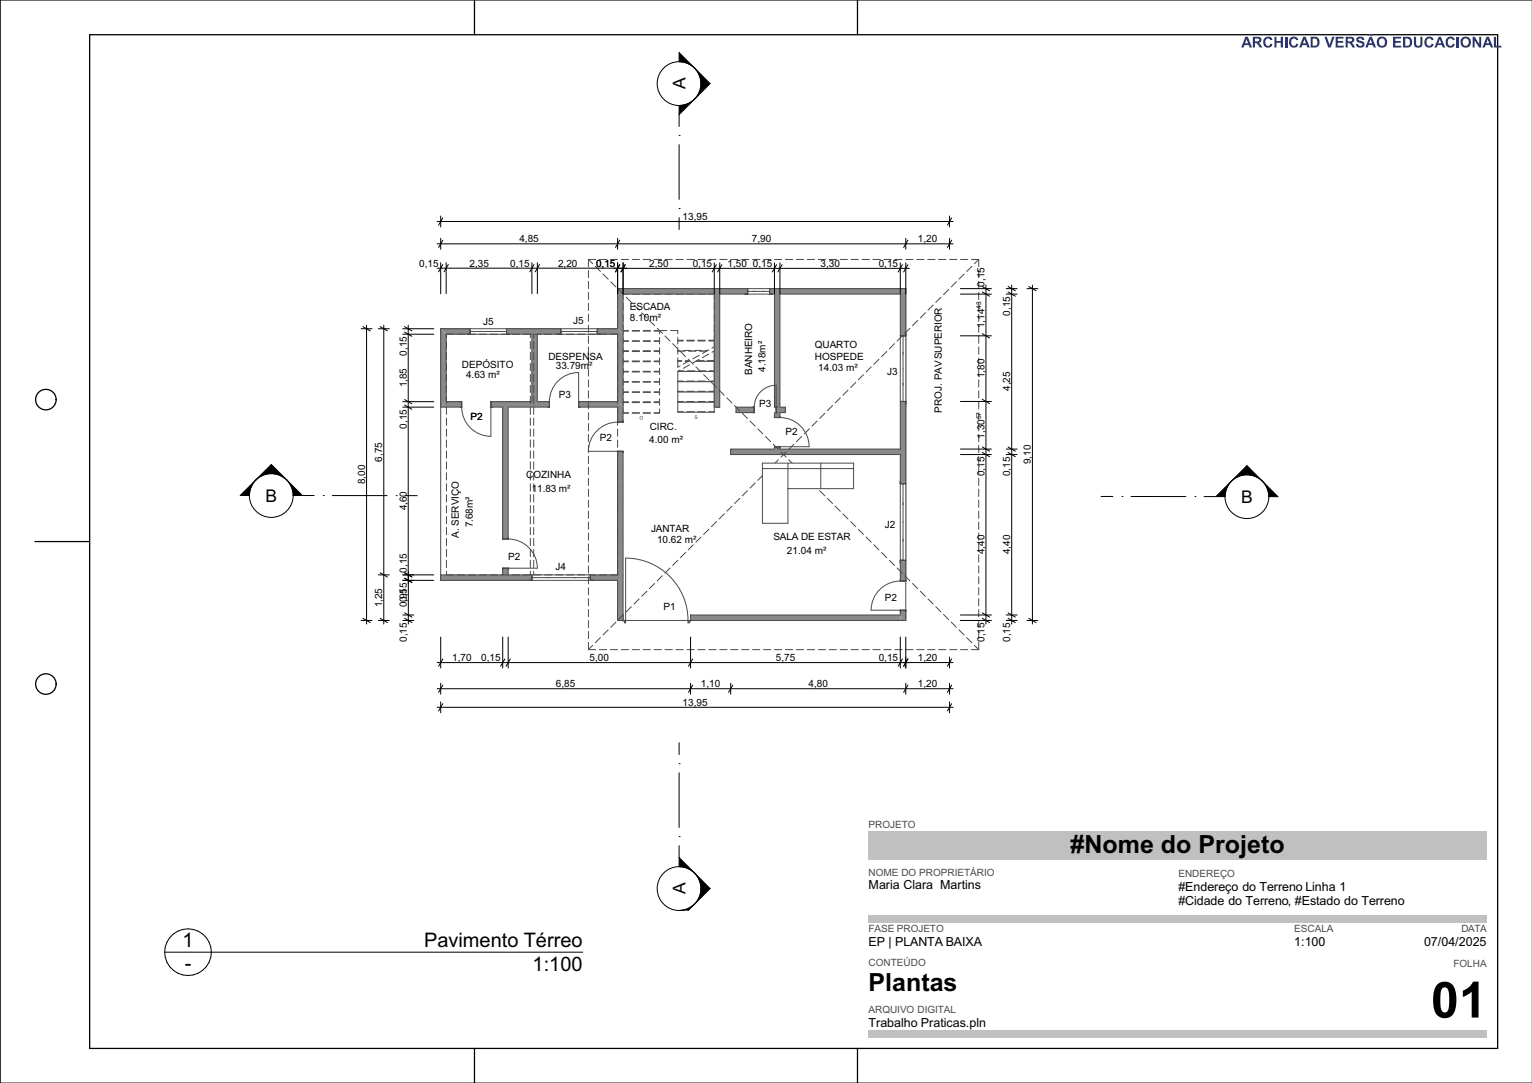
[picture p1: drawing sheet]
<svg xmlns="http://www.w3.org/2000/svg" width="420mm" height="297mm" viewBox="0 0 420 297" stroke-linecap="round" stroke-linejoin="round" font-family="sans-serif">
<g fill="#c0c0c0">
<path d="M238.1 251.1h169.5v2.1h-169.5z" fill-rule="evenodd"/>
<path d="M238.1 282.5h169.5v2h-169.5z" fill-rule="evenodd"/>
</g>
<g fill="none" stroke="#000" stroke-width=".35">
<path d="M24.6 9.5h386v278h-386zM130.1 0v9.5M235.1 0v9.5M9.6 148.5h15M130.1 287.5v9.5M235.1 287.5v9.5"/>
<circle cx="12.6" cy="109.6" r="2.81"/>
<circle cx="12.6" cy="187.6" r="2.81"/>
</g>
<path d="M420 0h-419.9v297h419.9" fill="none" stroke="#000" stroke-width=".27"/>
<path d="M238.1 227.8h169.5v7.9h-169.5z" fill-rule="evenodd" fill="#c0c0c0"/>
<!-- layer: EST - Laje -->
<path d="M120.8 90.2h48.5v-11h79v91h-79v-11h-48.5z" fill-rule="evenodd" fill="#fff"/>
<path d="M120.8 90.2h48.5v-11h79v91h-79v-11h-48.5z" fill="none" stroke="#4a4a4a" stroke-width=".27"/>
<!-- layer: ARQ - Parede-Cortina -->
<path d="M171.5 170.2v-17.1a17.1 17.1 0 0 1 17.1 17.1" fill="none" stroke="#4a4a4a" stroke-width=".27"/>
<path d="M171.2 170.2h.3v.6h-.3z" fill-rule="evenodd" fill="#8a8a8a"/>
<path d="M171.2 170.2h.3v.6h-.3z" fill="none" stroke="#4a4a4a" stroke-width=".27"/>
<path d="M188.6 170.2h.3v.6h-.3z" fill-rule="evenodd" fill="#8a8a8a"/>
<path d="M170.8 168.7v1.8M188.6 170.2h.3v.6h-.3zM189.3 168.7v1.8" fill="none" stroke="#4a4a4a" stroke-width=".27"/>
<path d="M185.8 110.3h10v2.8h-10z" fill-rule="evenodd" fill="#fff"/>
<path d="M185.8 110.3h10v2.8h-10z" fill="none" stroke="#4a4a4a" stroke-width=".27"/>
<path d="M185.8 107.5h10v2.8h-10z" fill-rule="evenodd" fill="#fff"/>
<path d="M185.8 107.5h10v2.8h-10z" fill="none" stroke="#4a4a4a" stroke-width=".27"/>
<path d="M185.8 104.7h10v2.8h-10z" fill-rule="evenodd" fill="#fff"/>
<path d="M185.8 104.7h10v2.8h-10z" fill="none" stroke="#4a4a4a" stroke-width=".27"/>
<path d="M185.8 101.9h10v2.8h-10z" fill-rule="evenodd" fill="#fff"/>
<path d="M185.8 101.9h10v2.8h-10z" fill="none" stroke="#4a4a4a" stroke-width=".27"/>
<path d="M185.8 101.9l5-2.8h5v2.8z" fill-rule="evenodd" fill="#fff"/>
<path d="M190.8 99.1h5v2.8h-10" fill="none" stroke="#4a4a4a" stroke-width=".27"/>
<path d="M190.8 99.1l5-2.8v2.8z" fill="#fff"/>
<g fill="none" stroke="#4a4a4a" stroke-width=".27">
<path d="M191.1 98.9h1.9M194 98.9h1.8M195.8 96.3v2.8h-5M185.8 112.9h1.5M185.8 110.1h1.5M185.8 107.3h1.5M185.8 104.5h1.5M186.1 101.7h1.4M188.3 112.9h2M188.3 110.1h2M188.3 107.3h2M188.3 104.5h2"/>
<path d="M188.5 101.7h2M191.3 112.9h2M191.3 110.1h2M191.3 107.3h2M191.3 104.5h2M191.5 101.7h2M194.3 112.9h1.5M194.3 110.1h1.5M194.3 107.3h1.5M194.3 104.5h1.5M194.5 101.7h1.3"/>
</g>
<path d="M185.8 99.1h3l-3 1.6z" fill="#fff"/>
<path d="M186.8 99.1h-1v1.6M187.8 99.1h1" fill="none" stroke="#4a4a4a" stroke-width=".27"/>
<path d="M185.8 96.3h8l-5 2.8h-3z" fill-rule="evenodd" fill="#fff"/>
<path d="M185.8 98.2v.9h1M187.8 99.1h1M187.8 96.3h-2v.9M188.8 96.3h2M191.8 96.3h2" fill="none" stroke="#4a4a4a" stroke-width=".27"/>
<path d="M185.8 93.5h10v1.6l-2 1.2h-8z" fill-rule="evenodd" fill="#fff"/>
<path d="M185.8 95.4v.9h2M187.3 93.5h-1.5v.9M188.3 93.5h2M188.8 96.3h2M191.3 93.5h2M191.8 96.3h2M194.3 93.5h1.5v1.6" fill="none" stroke="#4a4a4a" stroke-width=".27"/>
<path d="M170.8 80.7h25v12.8h-10v-2.8h-15z" fill-rule="evenodd" fill="#fff"/>
<g fill="none" stroke="#4a4a4a" stroke-width=".27">
<path d="M170.8 89.2v1.5h1.5M170.8 83.2v2M170.8 86.2v2M172.3 80.7h-1.5v1.5M173.3 90.7h2M173.3 80.7h2M176.3 90.7h2M176.3 80.7h2M179.3 90.7h3.5M179.3 80.7h2M182.3 80.7h2M183.8 90.7h2v.9"/>
<path d="M185.3 80.7h2M185.8 92.6v.9h1.5M188.3 93.5h2M188.3 80.7h2M191.3 93.5h2M191.3 80.7h2M194.3 80.7h1.5v1.4M195.8 92.1v1.4h-1.5M195.8 83.1v2M195.8 86.1v2M195.8 89.1v2"/>
</g>
<path d="M170.8 90.7h10v2.8h-10z" fill-rule="evenodd" fill="#fff"/>
<path d="M170.8 92.6v.9h1.5M172.3 90.7h-1.5v.9M173.3 93.5h2M173.3 90.7h2M176.3 93.5h2M176.3 90.7h2M179.3 90.7h1.5v.9M180.8 92.6v.9h-1.5" fill="none" stroke="#4a4a4a" stroke-width=".27"/>
<path d="M170.8 93.5h10v2.8h-10z" fill-rule="evenodd" fill="#fff"/>
<path d="M170.8 95.4v.9h1.5M172.3 93.5h-1.5v.9M173.3 93.5h2M173.3 96.3h2M176.3 93.5h2M176.3 96.3h2M179.3 93.5h1.5v.9M180.8 95.4v.9h-1.5" fill="none" stroke="#4a4a4a" stroke-width=".27"/>
<path d="M170.8 96.3h10v2.8h-10z" fill-rule="evenodd" fill="#fff"/>
<path d="M170.8 98.2v.9h1.5M172.3 96.3h-1.5v.9M173.3 96.3h2M173.3 99.1h2M176.3 96.3h2M176.3 99.1h2M179.3 96.3h1.5v.9M180.8 98.2v.9h-1.5" fill="none" stroke="#4a4a4a" stroke-width=".27"/>
<path d="M170.8 99.1h10v2.8h-10z" fill-rule="evenodd" fill="#fff"/>
<path d="M172.3 99.1h-1.5v.9M173.3 99.1h2M176.3 99.1h2M179.3 99.1h1.5v.9M170.8 101v.9h1.5M173.3 101.9h2M176.3 101.9h2M180.8 101v.9h-1.5" fill="none" stroke="#4a4a4a" stroke-width=".27"/>
<path d="M170.8 101.9h10v2.8h-10z" fill-rule="evenodd" fill="#fff"/>
<path d="M170.8 103.8v.9h1.5M172.3 101.9h-1.5v.9M173.3 101.9h2M173.3 104.7h2M176.3 101.9h2M176.3 104.7h2M179.3 101.9h1.5v.9M180.8 103.8v.9h-1.5" fill="none" stroke="#4a4a4a" stroke-width=".27"/>
<path d="M170.8 104.7h10v2.8h-10z" fill-rule="evenodd" fill="#fff"/>
<path d="M170.8 106.6v.9h1.5M172.3 104.7h-1.5v.9M173.3 104.7h2M173.3 107.5h2M176.3 104.7h2M176.3 107.5h2M179.3 104.7h1.5v.9M180.8 106.6v.9h-1.5" fill="none" stroke="#4a4a4a" stroke-width=".27"/>
<path d="M170.8 107.5h10v2.8h-10z" fill-rule="evenodd" fill="#fff"/>
<path d="M170.8 109.4v.9h1.5M172.3 107.5h-1.5v.9M173.3 107.5h2M173.3 110.3h2M176.3 107.5h2M176.3 110.3h2M179.3 107.5h1.5v.9M180.8 109.4v.9h-1.5" fill="none" stroke="#4a4a4a" stroke-width=".27"/>
<path d="M170.8 110.3h10v3h-10z" fill-rule="evenodd" fill="#fff"/>
<g fill="none" stroke="#4a4a4a" stroke-width=".27">
<path d="M170.8 90.8h1.5M170.8 93.6h1.5M170.8 96.4h1.5M170.8 99.2h1.5M173.3 90.8h2M173.3 93.6h2M173.3 96.4h2M173.3 99.2h2M176.3 90.8h2M176.3 93.6h2M176.3 96.4h2M176.3 99.2h2"/>
<path d="M179.3 90.8h1.5M179.3 93.6h1.5M179.3 96.4h1.5M179.3 99.2h1.5M185.8 98.9h1.1M185.8 96.1h.6M185.8 93.3h1.5M187.4 96.1h2M187.9 98.9h1.1M188.3 93.3h2M189.1 98.9l-1.8 1M190.4 96.1h2"/>
<path d="M191.3 93.3h2M191.7 98.6l-1.8 .9M191.7 97.4l-1.8 1M193.4 96.1h.6M194.3 97.1l-1.7 1M194.3 96l-1.7 .9M194.3 93.3h1.5M195.8 96.3l-.6 .3M195.8 95.1l-.6 .4M170.8 112.2v1.1h1.5M170.8 102h1.5M170.8 104.8h1.5"/>
<path d="M170.8 107.6h1.5M170.8 110.4h1.5M170.8 113.2h1.5M172.3 110.3h-1.5v.9M173.3 110.3h2M173.3 113.3h2M173.3 102h2M173.3 104.8h2M173.3 107.6h2M173.3 110.4h2M173.3 113.2h2M176.3 110.3h2"/>
<path d="M176.3 113.3h2M176.3 102h2M176.3 104.8h2M176.3 107.6h2M176.3 110.4h2M176.3 113.2h2M179.3 110.3h1.5v.9M179.3 102h1.5M179.3 104.8h1.5M179.3 107.6h1.5M179.3 110.4h1.5M179.3 113.2h1.5"/>
<path d="M180.8 112.2v1.1h-1.5M186.5 101.5l-.7 .4M186.5 100.4l-.7 .3M189.1 100l-1.8 1"/>
</g>
<!-- layer: ARQ - Parede -->
<g fill="#8a8a8a">
<path d="M246.8 79.2h1.5l-1.5 1.5z"/>
<path d="M246.8 168.7l1.5 1.5h-1.5z"/>
<path d="M246.8 168.7h1.5v1.5z"/>
<path d="M248.3 79.2v1.5h-1.5z"/>
<path d="M246.8 80.7h1.5v11.4h-1.5z" fill-rule="evenodd"/>
<path d="M246.8 167.3h1.5v1.4h-1.5z" fill-rule="evenodd"/>
<path d="M246.8 153.7h1.5v5.6h-1.5z" fill-rule="evenodd"/>
<path d="M246.8 110.1h1.5v22.6h-1.5z" fill-rule="evenodd"/>
</g>
<g fill="#fff">
<path d="M246.8 92.1h1.5v18h-1.5z" fill-rule="evenodd"/>
<path d="M246.8 132.7h1.5v21h-1.5z" fill-rule="evenodd"/>
</g>
<path d="M246.8 79.2h1.5v80.1h-1.5M246.8 92.1h1.5M246.8 80.7v42.5M247.6 92.1v18M246.8 110.1h1.5M246.8 124.7v34.6M246.8 132.7h1.5M247.6 132.7v21M246.8 159.3a8 8 0 0 0-8 8h9.5v2.9h-1.5M246.8 153.7h1.5M246.8 167.3v1.4" fill="none" stroke="#4a4a4a" stroke-width=".27"/>
<path d="M189.3 168.7h57.5v1.5h-57.5z" fill-rule="evenodd" fill="#8a8a8a"/>
<path d="M246.8 168.7h-57.5v1.5h57.5" fill="none" stroke="#4a4a4a" stroke-width=".27"/>
<g fill="#8a8a8a">
<path d="M169.3 79.2l1.5 1.5h-1.5z"/>
<path d="M169.3 79.2h1.5v1.5z"/>
<path d="M170.8 79.2h34.2v1.5h-34.2z" fill-rule="evenodd"/>
<path d="M211 79.2h35.8v1.5h-35.8z" fill-rule="evenodd"/>
</g>
<path d="M205 79.2h6v1.5h-6z" fill-rule="evenodd" fill="#fff"/>
<path d="M205 79.2v1.5M205 79.9h6M211 79.2v1.5M246.8 79.2h-77.5v1.5M170.8 80.7h25M197.3 80.7h15M213.8 80.7h33" fill="none" stroke="#4a4a4a" stroke-width=".27"/>
<g fill="#8a8a8a">
<path d="M169.3 90.2l1.5 1.5h-1.5z"/>
<path d="M169.3 90.2h1.5v1.5z"/>
<path d="M169.3 80.7h1.5v9.5h-1.5z" fill-rule="evenodd"/>
</g>
<path d="M169.3 80.7v9.5M170.8 80.7v11" fill="none" stroke="#4a4a4a" stroke-width=".27"/>
<g fill="#8a8a8a">
<path d="M120.8 90.2l1.5 1.5h-1.5z"/>
<path d="M120.8 90.2h1.5v1.5z"/>
<path d="M122.3 90.2h6.6v1.5h-6.6z" fill-rule="evenodd"/>
<path d="M138.9 90.2h14.9v1.5h-14.9z" fill-rule="evenodd"/>
<path d="M163.8 90.2h5.5v1.5h-5.5z" fill-rule="evenodd"/>
</g>
<g fill="#fff">
<path d="M128.9 90.2h10v1.5h-10z" fill-rule="evenodd"/>
<path d="M153.8 90.2h10v1.5h-10z" fill-rule="evenodd"/>
</g>
<path d="M122.3 91.7h23.5M128.9 90.2v1.5M128.9 90.9h10M138.9 90.2v1.5M147.3 91.7h22M153.8 90.2v1.5M153.8 90.9h10M163.8 90.2v1.5M169.3 90.2h-48.5v1.5" fill="none" stroke="#4a4a4a" stroke-width=".27"/>
<g fill="#8a8a8a">
<path d="M122.3 110.2v1.5h-1.5z"/>
<path d="M120.8 110.2h1.5l-1.5 1.5z"/>
<path d="M120.8 91.7h1.5v18.5h-1.5z" fill-rule="evenodd"/>
</g>
<path d="M120.8 91.7v20h1.5M122.3 91.7v18.5" fill="none" stroke="#4a4a4a" stroke-width=".27"/>
<path d="M169.3 157.7h1.5v12.5h-1.5z" fill-rule="evenodd" fill="#8a8a8a"/>
<path d="M170.8 157.7v12.5h-1.5v-11" fill="none" stroke="#4a4a4a" stroke-width=".27"/>
<g fill="#8a8a8a">
<path d="M120.8 157.7h25v1.5h-25z" fill-rule="evenodd"/>
<path d="M161.8 157.7h7.5v1.5h-7.5z" fill-rule="evenodd"/>
</g>
<path d="M145.8 157.7h16v1.5h-16z" fill-rule="evenodd" fill="#fff"/>
<path d="M137.8 157.7h-17v1.5h48.5M139.3 157.7h30M145.8 157.7v1.5M145.8 158.4h16M161.8 157.7v1.5" fill="none" stroke="#4a4a4a" stroke-width=".27"/>
<path d="M145.8 91.7h1.5v18.5h-1.5z" fill-rule="evenodd" fill="#8a8a8a"/>
<path d="M145.8 91.7v18.5M147.3 91.7v18.5" fill="none" stroke="#4a4a4a" stroke-width=".27"/>
<g fill="#8a8a8a">
<path d="M169.3 110.2l1.5 1.5h-1.5z"/>
<path d="M169.3 110.2h1.5v1.5z"/>
<path d="M169.3 91.7h1.5v18.5h-1.5z" fill-rule="evenodd"/>
</g>
<path d="M169.3 91.7v18.5M170.8 91.7v20" fill="none" stroke="#4a4a4a" stroke-width=".27"/>
<g fill="#8a8a8a">
<path d="M122.3 110.2h4.3v1.5h-4.3z" fill-rule="evenodd"/>
<path d="M134.6 110.2h16v1.5h-16z" fill-rule="evenodd"/>
<path d="M158.6 110.2h10.7v1.5h-10.7z" fill-rule="evenodd"/>
</g>
<path d="M122.3 111.7h4.3M122.3 110.2h4.3v1.5M134.6 111.7h3.2M145.8 110.2h-11.2v9.5a8 8 0 0 1-8-8M147.3 110.2h3.3M150.6 110.2a8 8 0 0 1 8-8v9.5h10.7M150.6 110.2v1.5h-11.3M158.6 110.2h10.7" fill="none" stroke="#4a4a4a" stroke-width=".27"/>
<g fill="#8a8a8a">
<path d="M137.8 111.7h1.5v36.1h-1.5z" fill-rule="evenodd"/>
<path d="M137.8 155.8h1.5v1.9h-1.5z" fill-rule="evenodd"/>
</g>
<path d="M137.8 111.7v36.1h1.5M139.3 111.7v36.1M139.3 147.8a8 8 0 0 1 8 8h-9.5v1.9M139.3 155.8v1.9" fill="none" stroke="#4a4a4a" stroke-width=".27"/>
<g fill="#8a8a8a">
<path d="M169.3 123.8h1.5v33.9h-1.5z" fill-rule="evenodd"/>
<path d="M169.3 111.7h1.5v4.1h-1.5z" fill-rule="evenodd"/>
</g>
<path d="M169.3 115.8a8 8 0 0 0-8 8h9.5v33.9M169.3 111.7v4.1M170.8 111.7v4.1h-1.5M169.3 123.8v33.9" fill="none" stroke="#4a4a4a" stroke-width=".27"/>
<g fill="#8a8a8a">
<path d="M212.3 122.5h1.5v.7h-1.5z" fill-rule="evenodd"/>
<path d="M212.3 113.2h1.5v1.3h-1.5z" fill-rule="evenodd"/>
<path d="M212.3 80.7h1.5v31h-1.5z" fill-rule="evenodd"/>
</g>
<path d="M212.3 80.7v31M213.8 80.7v31M212.3 113.2v1.3h1.5M213.8 114.5a8 8 0 0 1 8 8h-9.5v.7M213.8 113.2v1.3M213.8 122.5v.7" fill="none" stroke="#4a4a4a" stroke-width=".27"/>
<path d="M200.3 123.2h46.5v1.5h-46.5z" fill-rule="evenodd" fill="#8a8a8a"/>
<path d="M212.3 123.2h-12v1.5h46.5M213.8 123.2h33" fill="none" stroke="#4a4a4a" stroke-width=".27"/>
<path d="M195.8 80.7h1.5v31h-1.5z" fill-rule="evenodd" fill="#8a8a8a"/>
<path d="M195.8 80.7v31h1.5v-31" fill="none" stroke="#4a4a4a" stroke-width=".27"/>
<g fill="#8a8a8a">
<path d="M201.8 111.7h5v1.5h-5z" fill-rule="evenodd"/>
<path d="M212.8 111.7h2.5v1.5h-2.5z" fill-rule="evenodd"/>
</g>
<path d="M201.8 111.7h5v1.5h-5zM206.8 111.7a6 6 0 0 1 6-6v7.5h.3M212.8 111.7h.3M213.8 111.7h1.5v1.5h-1.5" fill="none" stroke="#4a4a4a" stroke-width=".27"/>
<!-- layer: ARQ - Cobertura -->
<g fill="none" stroke="#4a4a4a" stroke-width=".27">
<path d="M161.3 71.2h2M161.3 71.2l1.2 1.1M161.3 71.2v2M161.3 74.2v2M161.3 77.2v2M163.2 73l1.4 1.4M164.3 71.2h2M165.3 75.2l1.4 1.4M167.3 71.2h2M167.4 77.3l1.5 1.4M169.6 79.4l1.4 1.4M170.3 71.2h2"/>
<path d="M173.3 71.2h2M176.3 71.2h2M179.3 71.2h2M182.3 71.2h2M185.3 71.2h2M188.3 71.2h2M191.3 71.2h2M194.3 71.2h2M197.3 71.2h2M200.3 71.2h2M203.3 71.2h2M206.3 71.2h2"/>
<path d="M209.3 71.2h2M212.3 71.2h2M215.3 71.2h2M218.3 71.2h2M221.3 71.2h2M224.3 71.2h2M227.3 71.2h2M230.3 71.2h2M233.3 71.2h2M236.3 71.2h2M239.3 71.2h2M242.3 71.2h2"/>
<path d="M245.3 71.2h2M248.3 71.2h2M251.3 71.2h2M254.3 71.2h2M257.3 71.2h2M260.1 79.4l-1.4 1.4M260.3 71.2h2M262.2 77.3l-1.4 1.4M263.3 71.2h2M264.3 75.2l-1.4 1.4M266.3 71.2h2M266.4 73l-1.4 1.4"/>
<path d="M268.3 71.2v2M268.3 74.2v2M268.3 77.2v2M268.3 71.2l-1.2 1.1M122.4 93.7v2M122.4 96.7v2M122.4 99.7v2M124.4 91.7h-2v1M125.4 91.7h2M128.4 91.7h2M131.4 91.7h2M134.4 91.7h2"/>
<path d="M137.4 91.7h2M140.4 91.7h2M143.4 91.7h2v1M145.4 93.7v2M145.4 96.7v2M145.4 99.7v2M146.3 93.7v2M146.3 96.7v2M146.3 99.7v2M148.3 91.7h-2v1M149.3 91.7h2M152.3 91.7h2"/>
<path d="M155.3 91.7h2M158.3 91.7h2M161.3 91.7h2M161.3 80.2v2M161.3 83.2v2M161.3 86.2v2M161.3 89.2v2M161.3 92.2v2M161.3 95.2v2M161.3 98.2v2M164.3 91.7h2M167.3 91.7h2v1"/>
<path d="M169.3 93.7v2M169.3 96.7v2M169.3 99.7v2M171.7 81.5l1.4 1.4M173.8 83.6l1.4 1.5M175.9 85.8l1.4 1.4M178.1 87.9l1.4 1.4M180.2 90l1.4 1.4M182.3 92.1l1.4 1.4M184.4 94.2l1.4 1.5M186.5 96.4l1.4 1.4M188.7 98.5l1.4 1.4"/>
<path d="M241 98.5l-1.4 1.4M243.1 96.4l-1.4 1.4M245.2 94.2l-1.4 1.5M247.3 92.1l-1.4 1.4M249.5 90l-1.4 1.4M251.6 87.9l-1.4 1.4M253.7 85.8l-1.4 1.4M255.8 83.6l-1.4 1.5M258 81.5l-1.5 1.4M268.3 80.2v2M268.3 83.2v2M268.3 86.2v2"/>
<path d="M268.3 89.2v2M268.3 92.2v2M268.3 95.2v2M268.3 98.2v2M122.4 102.7v2M122.4 105.7v2M122.4 108.7v2M122.4 111.7v2M122.4 114.7v2M122.4 117.7v2M145.4 102.7v2M145.4 105.7v2"/>
<path d="M145.4 108.7v2M145.4 111.7v2M145.4 114.7v2M145.4 117.7v2M146.3 102.7v2M146.3 105.7v2M146.3 108.7v2M146.3 111.7v2M146.3 114.7v2M146.3 117.7v2M161.3 101.2v2M161.3 104.2v2"/>
<path d="M161.3 107.2v2M161.3 110.2v2M161.3 113.2v2M161.3 116.2v2M161.3 119.2v2M169.3 102.7v2M169.3 105.7v2M169.3 108.7v2M169.3 111.7v2M169.3 114.7v2M169.3 117.7v2M190.8 100.6l1.4 1.4"/>
<path d="M192.9 102.7l1.4 1.4M195 104.9l1.4 1.4M197.1 107l1.5 1.4M199.3 109.1l1.4 1.4M201.4 111.2l1.4 1.4M203.5 113.3l1.4 1.5M205.6 115.5l1.4 1.4M207.7 117.6l1.5 1.4M209.9 119.7l1.4 1.4M219.8 119.7l-1.4 1.4M221.9 117.6l-1.4 1.4M224 115.5l-1.4 1.4"/>
<path d="M226.1 113.3l-1.4 1.5M228.3 111.2l-1.5 1.4M230.4 109.1l-1.4 1.4M232.5 107l-1.4 1.4M234.6 104.9l-1.4 1.4M236.7 102.7l-1.4 1.4M238.9 100.6l-1.5 1.4M268.3 101.2v2M268.3 104.2v2M268.3 107.2v2M268.3 110.2v2M268.3 113.2v2"/>
<path d="M268.3 116.2v2M268.3 119.2v2M122.4 120.7v2M122.4 123.7v2M122.4 126.7v2M122.4 129.7v2M122.4 132.7v2M122.4 135.7v2M122.4 138.7v2M145.4 120.7v2M145.4 123.7v2M145.4 126.7v2"/>
<path d="M145.4 129.7v2M145.4 132.7v2M145.4 135.7v2M145.4 138.7v2M146.3 120.7v2M146.3 123.7v2M146.3 126.7v2M146.3 129.7v2M146.3 132.7v2M146.3 135.7v2M146.3 138.7v2M161.3 122.2v2"/>
<path d="M161.3 125.2v2M161.3 128.2v2M161.3 131.2v2M161.3 134.2v2M161.3 137.2v2M169.3 120.7v2M169.3 123.7v2M169.3 126.7v2M169.3 129.7v2M169.3 132.7v2M169.3 135.7v2M169.3 138.7v2"/>
<path d="M200.7 138.8l-1.4 1.4M202.8 136.7l-1.4 1.4M204.9 134.6l-1.4 1.4M207 132.4l-1.4 1.4M209.2 130.3l-1.5 1.4M211.3 128.2l-1.4 1.4M212 121.8l1.4 1.4M213.4 126.1l-1.4 1.4M214.1 123.9l1.4 1.5M215.5 123.9l-1.4 1.5M216.2 126.1l1.4 1.4M217.6 121.8l-1.4 1.4"/>
<path d="M218.4 128.2l1.4 1.4M220.5 130.3l1.4 1.4M222.6 132.4l1.4 1.4M224.7 134.6l1.4 1.4M226.8 136.7l1.5 1.4M229 138.8l1.4 1.4M268.3 122.2v2M268.3 125.2v2M268.3 128.2v2M268.3 131.2v2M268.3 134.2v2M268.3 137.2v2"/>
<path d="M122.4 141.7v2M122.4 144.7v2M122.4 147.7v2M122.4 150.7v2M122.4 153.7v2M122.4 156.7v1h2M125.4 157.7h2M128.4 157.7h2M131.4 157.7h2M134.4 157.7h2M137.4 157.7h2M140.4 157.7h2"/>
<path d="M145.4 141.7v2M145.4 144.7v2M145.4 147.7v2M145.4 150.7v2M145.4 153.7v2M145.4 156.7v1h-2M146.3 156.7v1h2M146.3 141.7v2M146.3 144.7v2M146.3 147.7v2M146.3 150.7v2M146.3 153.7v2"/>
<path d="M149.3 157.7h2M152.3 157.7h2M155.3 157.7h2M158.3 157.7h2M161.3 157.7h2M161.3 140.2v2M161.3 143.2v2M161.3 146.2v2M161.3 149.2v2M161.3 152.2v2M161.3 155.2v2M161.3 158.2v2"/>
<path d="M164.3 157.7h2M169.3 156.7v1h-2M169.3 141.7v2M169.3 144.7v2M169.3 147.7v2M169.3 150.7v2M169.3 153.7v2M181.6 157.9l-1.4 1.4M183.7 155.8l-1.4 1.4M185.8 153.6l-1.4 1.5M187.9 151.5l-1.4 1.4M190.1 149.4l-1.4 1.4"/>
<path d="M192.2 147.3l-1.4 1.4M194.3 145.2l-1.4 1.4M196.4 143l-1.4 1.5M198.6 140.9l-1.5 1.4M231.1 140.9l1.4 1.4M233.2 143l1.4 1.5M235.3 145.2l1.4 1.4M237.4 147.3l1.5 1.4M239.6 149.4l1.4 1.4M241.7 151.5l1.4 1.4M243.8 153.6l1.4 1.5M245.9 155.8l1.4 1.4"/>
<path d="M248.1 157.9l1.4 1.4M268.3 140.2v2M268.3 143.2v2M268.3 146.2v2M268.3 149.2v2M268.3 152.2v2M268.3 155.2v2M268.3 158.2v2M161.3 178.2h2M161.3 161.2v2M161.3 164.2v2M161.3 167.2v2"/>
<path d="M161.3 170.2v2M161.3 173.2v2M161.3 176.2v2M162.5 177l-1.2 1.2M164.3 178.2h2M164.6 174.9l-1.4 1.4M166.7 172.7l-1.4 1.5M167.3 178.2h2M168.9 170.6l-1.5 1.4M170.3 178.2h2M171 168.5l-1.4 1.4M173.1 166.4l-1.4 1.4"/>
<path d="M173.3 178.2h2M175.2 164.3l-1.4 1.4M176.3 178.2h2M177.3 162.1l-1.4 1.4M179.3 178.2h2M179.5 160l-1.4 1.4M182.3 178.2h2M185.3 178.2h2M188.3 178.2h2M191.3 178.2h2M194.3 178.2h2M197.3 178.2h2"/>
<path d="M200.3 178.2h2M203.3 178.2h2M206.3 178.2h2M209.3 178.2h2M212.3 178.2h2M215.3 178.2h2M218.3 178.2h2M221.3 178.2h2M224.3 178.2h2M227.3 178.2h2M230.3 178.2h2M233.3 178.2h2"/>
<path d="M236.3 178.2h2M239.3 178.2h2M242.3 178.2h2M245.3 178.2h2M248.3 178.2h2M250.2 160l1.4 1.4M251.3 178.2h2M252.3 162.1l1.4 1.4M254.3 178.2h2M254.4 164.3l1.4 1.4M256.5 166.4l1.5 1.4M257.3 178.2h2"/>
<path d="M258.7 168.5l1.4 1.4M260.3 178.2h2M260.8 170.6l1.4 1.4M262.9 172.7l1.4 1.5M263.3 178.2h2M265 174.9l1.4 1.4M266.3 178.2h2M267.1 177l1.2 1.2M268.3 161.2v2M268.3 164.2v2M268.3 167.2v2M268.3 170.2v2"/>
<path d="M268.3 173.2v2M268.3 176.2v2"/>
</g>
<path d="M209 127h25v7h-18v9.5h-7z" fill-rule="evenodd" fill="#fff"/>
<path d="M209 128.5h25M216 127v16.5h-7v-16.5h25v7h-18M225 127v7" fill="none" stroke="#4a4a4a" stroke-width=".27"/>
<!-- layer: ANT - Cota -->
<g fill="none" stroke="#000" stroke-width=".27">
<path d="M120.8 59.2v3M121.4 59.7l-1.2 2M260.3 59.2v3M260.9 59.7l-1.2 2M119.8 73.5h52M119.8 66.9h141.5M119.8 60.7h141.5M120.8 65.4v3M120.8 72v8.5M121.4 72.5l-1.2 2M121.4 65.9l-1.2 2M122.3 72v8.5"/>
<path d="M122.9 72.5l-1.2 2M145.8 72v8.5M146.4 72.5l-1.2 2M147.3 72v8.5M147.9 72.5l-1.2 2M168.3 73.6h81M169.3 65.4v3M169.3 72v8.6M169.9 72.5l-1.2 2.1M169.9 65.9l-1.2 2M170.8 72v8.6M171.4 72.5l-1.2 2 1.2-1.9"/>
<path d="M195.8 72.1v8.5M196.4 72.6l-1.2 2M197.3 72.1v8.5M197.9 72.6l-1.2 2M212.3 72.1v8.5M212.9 72.6l-1.2 2M213.8 72.1v8.5M214.4 72.6l-1.2 2M246.8 72.1v8.5M247.4 72.6l-1.2 2M248.3 65.4v3M248.3 72.1v8.5"/>
<path d="M248.9 72.6l-1.2 2M248.9 65.9l-1.2 2M260.3 65.4v3M260.9 65.9l-1.2 2M263.3 79.2h8.5M269.3 78.6l2 1.1M270.3 78.2v92.9M275.9 79.2h3M276.4 78.6l2 1.1M277.4 78.2v92.9M281.5 79.2h3M282 78.6l2 1.1"/>
<path d="M283 78.2v92.9M99 90.2h3M99.5 89.6l2 1.1M100.5 89.2v81.9M103.7 90.2h3M104.2 89.6l2 1.1M105.2 89.2v81.9M110.4 91.7h8.5M110.4 90.2h8.5M110.9 91.1l2 1.1M110.9 89.6l2 1.1M111.9 89.2v81.9"/>
<path d="M263.3 92.1h8.5M263.3 80.7h8.5M269.3 91.5l2 1.2M269.3 80.1l2 1.1M275.9 80.7h3M276.4 80.1l2 1.1M110.4 111.7h8.5M110.4 110.2h8.5M110.9 111.1l2 1.1M110.9 109.6l2 1.1M263.3 110.1h8.5M269.3 109.5l2 1.2"/>
<path d="M263.3 124.7h8.5M263.3 123.2h8.5M269.3 124.1l2 1.1M269.3 122.6l2 1.1M275.9 124.7h3M275.9 123.2h3M276.4 124.1l2 1.1M276.4 122.6l2 1.1M103.7 157.7h3M104.2 157.1l2 1.1M110.4 159.2h8.5M110.4 157.7h8.5"/>
<path d="M110.9 158.6l2 1.1M110.9 157.1l2 1.1M99 170.2h3M99.5 169.6l2 1.1M103.7 170.2h3M104.2 169.6l2 1.1M110.4 170.2h3M110.4 168.7h3M110.9 169.6l2 1.1M110.9 168.1l2 1.1M120.8 174.7v8.5M137.8 174.7v8.5"/>
<path d="M139.3 174.7v8.5M189.3 174.7v8.5M246.8 174.7v8.5M248.3 174.7v8.5M263.3 170.2h8.5M263.3 168.7h8.5M269.3 169.6l2 1.1M269.3 168.1l2 1.1M275.9 170.2h3M275.9 168.7h3M276.4 169.6l2 1.1M276.4 168.1l2 1.1"/>
<path d="M281.5 170.2h3M282 169.6l2 1.1M119.8 188.9h141.5M119.8 194h141.5M120.8 187.4v3M120.8 192.5v3M121.4 180.7l-1.2 2M121.4 187.9l-1.2 2M121.4 193l-1.2 2M138.4 180.7l-1.2 2M139.9 180.7l-1.2 2M189.3 187.4v3"/>
<path d="M189.9 180.7l-1.2 2M189.9 187.9l-1.2 2M200.3 187.4v3M200.9 187.9l-1.2 2M247.4 180.7l-1.2 2M248.3 187.4v3M248.9 180.7l-1.2 2M248.9 187.9l-1.2 2M260.3 180.2v3M260.3 187.4v3M260.3 192.5v3M260.9 180.7l-1.2 2"/>
<path d="M260.9 187.9l-1.2 2M260.9 193l-1.2 2M261.3 181.7h-141.5"/>
</g>
<g fill="none" stroke="#000" stroke-width=".27">
<path d="M186.2 37.2h.1M186.2 31.4l8.5-8.5-8.5-8.5v2.5a6 6 0 0 1 6 6 6 6 0 0 1-6 6v5.8M186.2 39.7v15M186.2 57.2h.1M186.2 59.7v3.2M80.4 135.9h5.7M80.4 135.9a6 6 0 0 0-6-6 6 6 0 0 0-6 6h-2.5l8.5-8.5 8.5 8.5M88.6 135.9h.1M91.1 135.9h15M108.6 135.9h.1M111.1 135.9h3.3M301.8 136.1l3.3 .1"/>
<path d="M307.6 136.2h.1M310.1 136.2h15M327.6 136.2h.1M330.1 136.2h5.7a6 6 0 0 1 6.1-6 6 6 0 0 1 6 6M333.3 136.2l8.6-8.5 8.4 8.5h-2.4M186.2 209.4h.1M186.2 203.7v3.2M186.2 211.9v15M186.2 229.4h.1M186.2 231.9v5.8a6 6 0 0 1 6 6 6 6 0 0 1-6 6M186.2 235.2l8.5 8.5-6.1 6"/>
<circle cx="186.2" cy="22.9" r="6"/>
<circle cx="74.4" cy="135.9" r="6"/>
<circle cx="341.8" cy="136.2" r="6"/>
<circle cx="186.2" cy="243.7" r="6"/>
</g>
<g fill="#000">
<path d="M186.2 14.4l4.2 4.3a6 6 0 0 0-4.2-1.8z" fill-rule="evenodd"/>
<path d="M190.4 18.7l4.3 4.2-4.3 4.3a6 6 0 0 0 0-8.5z" fill-rule="evenodd"/>
<path d="M186.2 28.9a6 6 0 0 0 4.2-1.7l-4.2 4.2z" fill-rule="evenodd"/>
<path d="M65.9 135.9l4.2-4.3a6 6 0 0 0-1.7 4.3z" fill-rule="evenodd"/>
<path d="M70.1 131.6l4.3-4.2 4.2 4.2a6 6 0 0 0-8.5 0z" fill-rule="evenodd"/>
<path d="M78.6 131.6l4.3 4.3h-2.5a6 6 0 0 0-1.8-4.3z" fill-rule="evenodd"/>
<path d="M333.3 136.2l4.3-4.3a6 6 0 0 0-1.8 4.3z" fill-rule="evenodd"/>
<path d="M337.6 131.9l4.3-4.2 4.2 4.3a6 6 0 0 0-8.5-.1z" fill-rule="evenodd"/>
<path d="M346.1 132l4.2 4.2h-2.4a6 6 0 0 0-1.8-4.2z" fill-rule="evenodd"/>
<path d="M186.2 235.2l4.2 4.2a6 6 0 0 0-4.2-1.7z" fill-rule="evenodd"/>
<path d="M186.2 249.7a6 6 0 0 0 4.2-1.8l-1.8 1.8z" fill-rule="evenodd"/>
<path d="M190.4 239.4l4.3 4.3-4.3 4.2a6 6 0 0 0 0-8.5z" fill-rule="evenodd"/>
</g>
<circle cx="51.5" cy="261.1" r="6.4" fill="#fff"/>
<g fill="none" stroke="#000" stroke-width=".27">
<path d="M45.1 261.1h114.6"/>
<circle cx="51.5" cy="261.1" r="6.4"/>
</g>
<g fill="#2b357b">
<path d="M341.4 10.1h.7l1.2 2.9h-.7l-.2-.6h-1.2l-.3 .6h-.6zM341.8 10.8l-.4 1.1h.8z" fill-rule="evenodd"/>
<path d="M343.5 10.1h1.2a.85 .85 0 0 1 1.1 .6 .85 .85 0 0 1-.7 1l1 1.3h-.7l-.4-.6a.8 .8 0 0 0-1-.6v1.2h-.5zM344 10.6v.7h.5a.46 .46 0 0 0 .6 0 .46 .46 0 0 0 0-.6 .46 .46 0 0 0-.6-.1z" fill-rule="evenodd"/>
<path d="M346.7 10.4a1.29 1.29 0 0 1 2.2 .5l-.6 .1a.72 .72 0 0 0-1-.4 .72 .72 0 0 0-.4 .9 .72 .72 0 0 0 .5 1 .72 .72 0 0 0 .9-.6l.6 .2a1.37 1.37 0 0 1-1.9 .9 1.37 1.37 0 0 1-.6-1.9z" fill-rule="evenodd"/>
<path d="M349.4 10.1h.6v1.1h1.1v-1.1h.6v2.9h-.6v-1.3h-1.1v1.3h-.6z" fill-rule="evenodd"/>
<path d="M352.3 10.1h.6v2.9h-.6z" fill-rule="evenodd"/>
<path d="M353.8 10.4a1.29 1.29 0 0 1 2.1 .5l-.5 .1a.73 .73 0 0 0-1-.4 .73 .73 0 0 0-.4 .9 .72 .72 0 0 0 .4 1 .72 .72 0 0 0 1-.6l.5 .2a1.37 1.37 0 0 1-1.8 .9 1.37 1.37 0 0 1-.7-1.9z" fill-rule="evenodd"/>
<path d="M357.3 10.1h.6l1.2 2.9h-.6l-.3-.6h-1.2l-.2 .6h-.6zM357.6 10.8l-.4 1.1h.8z" fill-rule="evenodd"/>
<path d="M359.3 10.1h1.1a1.48 1.48 0 0 1 1.4 1.5 1.48 1.48 0 0 1-1.4 1.4h-1.1zM359.9 10.6v1.9a1.06 1.06 0 0 0 1.2-.5 1.06 1.06 0 0 0-.3-1.3z" fill-rule="evenodd"/>
<path d="M363.1 10.1h.7l.7 2.2 .7-2.2h.7l-1.1 2.9h-.6z" fill-rule="evenodd"/>
<path d="M366.2 10.1h2.1v.5h-1.5v.6h1.4v.5h-1.4v.8h1.6v.5h-2.2z" fill-rule="evenodd"/>
<path d="M368.9 10.1h1.3a.85 .85 0 0 1 1.1 .6 .85 .85 0 0 1-.8 1l1.1 1.3h-.8l-.4-.6a.8 .8 0 0 0-.9-.6v1.2h-.6zM369.5 10.6v.7h.4a.47 .47 0 0 0 .7 0 .47 .47 0 0 0 0-.6 .47 .47 0 0 0-.6-.1z" fill-rule="evenodd"/>
<path d="M372 10.3l.2-.1a1.15 1.15 0 0 1 1.8 .7l-.6 .1a.48 .48 0 0 0-.5-.5 .48 .48 0 0 0-.4 .5l.5 .2a1 1 0 0 1 1.1 1.2 1 1 0 0 1-1.4 .7l-.6-.3-.3-.5-.1-.2 .6-.1a.59 .59 0 0 0 .6 .6 .59 .59 0 0 0 .6-.6l-.4-.2a1.04 1.04 0 0 1-1.2-1.4z" fill-rule="evenodd"/>
<path d="M375.5 10.1h.6l1.2 2.9h-.7l-.2-.6h-1.2l-.3 .6h-.6zM375.8 10.8l-.4 1.1h.8z" fill-rule="evenodd"/>
<path d="M375.2 9.4l1.3-.1a.56 .56 0 0 1-.4 .5 .56 .56 0 0 1-.6-.1l-.4 .1z" fill-rule="evenodd"/>
<path d="M377.5 11.5a1.49 1.49 0 0 1 2.9 0 1.49 1.49 0 0 1-2.9 0zM378.3 10.8a.95 .95 0 0 0-.1 1.4 .95 .95 0 0 0 1.4 0 .95 .95 0 0 0-.1-1.3 .95 .95 0 0 0-1.2-.1z" fill-rule="evenodd"/>
<path d="M381.9 10.1h2.2v.5h-1.6v.6h1.5v.5h-1.5v.8h1.7v.5h-2.3z" fill-rule="evenodd"/>
<path d="M384.7 10.1h1.1a1.48 1.48 0 0 1 1.3 1.5 1.48 1.48 0 0 1-1.3 1.4h-1.1zM385.3 10.6v1.9a1.06 1.06 0 0 0 1.2-.5 1.06 1.06 0 0 0-.3-1.3z" fill-rule="evenodd"/>
<path d="M387.6 10.1h.6v1.6a.63 .63 0 0 0 .6 .9 .63 .63 0 0 0 .6-.9v-1.6h.6v1.5a1.2 1.2 0 0 1-1.2 1.5 1.2 1.2 0 0 1-1.2-1.4z" fill-rule="evenodd"/>
<path d="M390.9 10.4a1.29 1.29 0 0 1 2.2 .5l-.6 .1a.72 .72 0 0 0-1-.4 .72 .72 0 0 0-.4 .9 .72 .72 0 0 0 .5 1 .72 .72 0 0 0 .9-.6l.6 .2a1.37 1.37 0 0 1-1.9 .9 1.37 1.37 0 0 1-.6-1.9z" fill-rule="evenodd"/>
<path d="M394.4 10.1h.6l1.2 2.9h-.6l-.3-.6h-1.2l-.2 .6h-.6zM394.7 10.8l-.4 1.1h.8z" fill-rule="evenodd"/>
<path d="M396.7 10.4a1.29 1.29 0 0 1 2.2 .5l-.6 .1a.73 .73 0 0 0-1-.4 .73 .73 0 0 0-.4 .9 .72 .72 0 0 0 .5 1 .72 .72 0 0 0 .9-.6l.6 .2a1.37 1.37 0 0 1-1.9 .9 1.37 1.37 0 0 1-.6-1.9z" fill-rule="evenodd"/>
<path d="M399.4 10.1h.6v2.9h-.6z" fill-rule="evenodd"/>
<path d="M400.4 11.5a1.5 1.5 0 0 1 3 0 1.5 1.5 0 0 1-3 0zM401.2 10.8a.95 .95 0 0 0-.1 1.3 .95 .95 0 0 0 1.4 .1 .95 .95 0 0 0 0-1.3 .95 .95 0 0 0-1.3-.1z" fill-rule="evenodd"/>
<path d="M403.7 10.1h.6l1.2 2v-2h.6v2.9h-.6l-1.2-1.9v1.9h-.6z" fill-rule="evenodd"/>
<path d="M407.5 10.1h.7l1.2 2.9h-.7l-.2-.6h-1.2l-.3 .6h-.6zM407.9 10.8l-.4 1.1h.8z" fill-rule="evenodd"/>
<path d="M409.6 10.1h.6v2.4h1.4v.5h-2z" fill-rule="evenodd"/>
</g>
<text font-size="13.7" x="392.3" y="279.1">01</text>
<g font-size="6.9">
<text x="293.5" y="234">#Nome do Projeto</text>
<text x="238.1" y="271.7">Plantas</text>
</g>
<g font-size="5.5">
<text x="50" y="259.7">1</text>
<text x="116.2" y="259.6">Pavimento Térreo</text>
<text x="50.6" y="266">-</text>
<text x="146" y="266.2">1:100</text>
</g>
<g font-size="4.8">
<text x="187.9" y="24.5" transform="rotate(-90 187.9 24.5)">A</text>
<text x="72.8" y="137.6">B</text>
<text x="340.2" y="137.9">B</text>
<text x="187.9" y="245.3" transform="rotate(-90 187.9 245.3)">A</text>
</g>
<g font-size="3.4">
<text x="238.1" y="243.9">Maria Clara Martins</text>
<text x="323.1" y="244.3">#Endereço do Terreno Linha 1</text>
<text x="323.1" y="248.3">#Cidade do Terreno, #Estado do Terreno</text>
<text x="238.1" y="259.6">EP | PLANTA BAIXA</text>
<text x="354.8" y="259.4">1:100</text>
<text x="390.4" y="259.4">07/04/2025</text>
<text x="238.1" y="281.6">Trabalho Praticas.pln</text>
</g>
<g font-size="2.7">
<text x="187.1" y="60.3">13,95</text>
<text x="142.4" y="66.5">4,85</text>
<text x="206.2" y="66.5">7,90</text>
<text x="251.7" y="66.5">1,20</text>
<text x="114.9" y="73.1">0,15</text>
<text x="128.7" y="73.1">2,35</text>
<text x="139.9" y="73.1">0,15</text>
<text x="153" y="73.1">2,20</text>
<text x="163.4" y="73.1">0,15</text>
<text x="178" y="73.2">2,50</text>
<text x="189.9" y="73.2">0,15</text>
<text x="199.5" y="73.2">1,50</text>
<text x="206.4" y="73.2">0,15</text>
<text x="225" y="73.2">3,30</text>
<text x="240.9" y="73.2">0,15</text>
<text x="269.9" y="78.6" transform="rotate(-90 269.9 78.6)">0,15</text>
<text x="132.5" y="89.1">J5</text>
<text x="157.1" y="88.9">J5</text>
<text x="172.7" y="85">ESCADA</text>
<text x="172.7" y="88.1">8.10m²</text>
<text x="277" y="86.6" transform="rotate(-90 277 86.6)">0,15</text>
<text x="223.4" y="95.5">QUARTO</text>
<text x="269.9" y="90.1" transform="rotate(-90 269.9 90.1)">1,14</text>
<text x="111.5" y="97.6" transform="rotate(-90 111.5 97.6)">0,15</text>
<text x="126.7" y="101.1">DEPÓSITO</text>
<text x="150.3" y="98.7">DESPENSA</text>
<text x="152.4" y="101.3">33.79m²</text>
<text x="223.4" y="98.7">HOSPEDE</text>
<text x="224.3" y="101.9">14.03 m²</text>
<text x="111.5" y="106.2" transform="rotate(-90 111.5 106.2)">1,85</text>
<text x="127.8" y="103.5">4.63 m²</text>
<text x="206.2" y="102.9" transform="rotate(-90 206.2 102.9)">BANHEIRO</text>
<text x="209.9" y="102" transform="rotate(-90 209.9 102)">4.18m²</text>
<text x="243.2" y="102.8">J3</text>
<text x="269.9" y="103.8" transform="rotate(-90 269.9 103.8)">1,80</text>
<text x="277" y="107.2" transform="rotate(-90 277 107.2)">4,25</text>
<text x="153.2" y="109.1">P3</text>
<text x="208.1" y="111.7">P3</text>
<text x="258.2" y="113.2" transform="rotate(-90 258.2 113.2)">PROJ. PAVSUPERIOR</text>
<text x="111.5" y="117.6" transform="rotate(-90 111.5 117.6)">0,15</text>
<text x="129" y="115.1">P2</text>
<text x="178.1" y="117.9">CIRC.</text>
<text x="215.3" y="119.3">P2</text>
<text x="164.4" y="121.1">P2</text>
<text x="178" y="121.6">4.00 m²</text>
<text x="269.9" y="120.3" transform="rotate(-90 269.9 120.3)">1,30</text>
<text x="104.8" y="126.6" transform="rotate(-90 104.8 126.6)">6,75</text>
<text x="144.2" y="131.1">COZINHA</text>
<text x="269.9" y="130.6" transform="rotate(-90 269.9 130.6)">0,15</text>
<text x="277" y="130.6" transform="rotate(-90 277 130.6)">0,15</text>
<text x="282.6" y="127.3" transform="rotate(-90 282.6 127.3)">9,10</text>
<text x="100.1" y="132.8" transform="rotate(-90 100.1 132.8)">8,00</text>
<text x="145.8" y="134.8">11.83 m²</text>
<text x="111.5" y="140" transform="rotate(-90 111.5 140)">4,60</text>
<text x="125.8" y="147.6" transform="rotate(-90 125.8 147.6)">A. SERVIÇO</text>
<text x="129.6" y="144.7" transform="rotate(-90 129.6 144.7)">7.68m²</text>
<text x="178.5" y="145.9">JANTAR</text>
<text x="180.1" y="149">10.62 m²</text>
<text x="212" y="148.2">SALA DE ESTAR</text>
<text x="242.6" y="144.7">J2</text>
<text x="139.3" y="153.5">P2</text>
<text x="215.7" y="152">21.04 m²</text>
<text x="269.9" y="152" transform="rotate(-90 269.9 152)">4,40</text>
<text x="277" y="152" transform="rotate(-90 277 152)">4,40</text>
<text x="111.5" y="157.1" transform="rotate(-90 111.5 157.1)">0,15</text>
<text x="152.3" y="156.3">J4</text>
<text x="104.8" y="166.6" transform="rotate(-90 104.8 166.6)">1,25</text>
<text x="111.5" y="165.1" transform="rotate(-90 111.5 165.1)">0,15</text>
<text x="111.5" y="166.6" transform="rotate(-90 111.5 166.6)">0,95</text>
<text x="181.9" y="167.4">P1</text>
<text x="242.6" y="164.7">P2</text>
<text x="111.5" y="176.1" transform="rotate(-90 111.5 176.1)">0,15</text>
<text x="269.9" y="176.1" transform="rotate(-90 269.9 176.1)">0,15</text>
<text x="277" y="176.1" transform="rotate(-90 277 176.1)">0,15</text>
<text x="124" y="181.3">1,70</text>
<text x="131.9" y="181.3">0,15</text>
<text x="161.7" y="181.3">5,00</text>
<text x="212.7" y="181.3">5,75</text>
<text x="240.9" y="181.3">0,15</text>
<text x="251.7" y="181.3">1,20</text>
<text x="152.4" y="188.5">6,85</text>
<text x="192.2" y="188.5">1,10</text>
<text x="221.7" y="188.5">4,80</text>
<text x="251.7" y="188.5">1,20</text>
<text x="187.1" y="193.6">13,95</text>
</g>
<g font-size="2.7" fill="#4a4a4a">
<text x="238.1" y="227">PROJETO</text>
<text x="238.1" y="240.1">NOME DO PROPRIETÁRIO</text>
<text x="323.1" y="240.6">ENDEREÇO</text>
<text x="238.1" y="255.6">FASE PROJETO</text>
<text x="354.8" y="255.6">ESCALA</text>
<text x="400.7" y="255.6">DATA</text>
<text x="238.1" y="264.9">CONTEÚDO</text>
<text x="398.4" y="265.1">FOLHA</text>
<text x="238.1" y="277.9">ARQUIVO DIGITAL</text>
</g>
<g font-size="1.8">
<text x="269" y="84.7" transform="rotate(-90 269 84.7)">43</text>
<text x="269" y="115" transform="rotate(-90 269 115)">57</text>
</g>
<g font-size="1.4" fill="#4a4a4a">
<text x="176.3" y="114.1" transform="rotate(180 176.3 114.1)">D</text>
<text x="190.4" y="115">S</text>
</g>
<text font-size="1.4" fill="#fff" x="0" y="295.5">GSEducationalVersion</text>
</svg>
